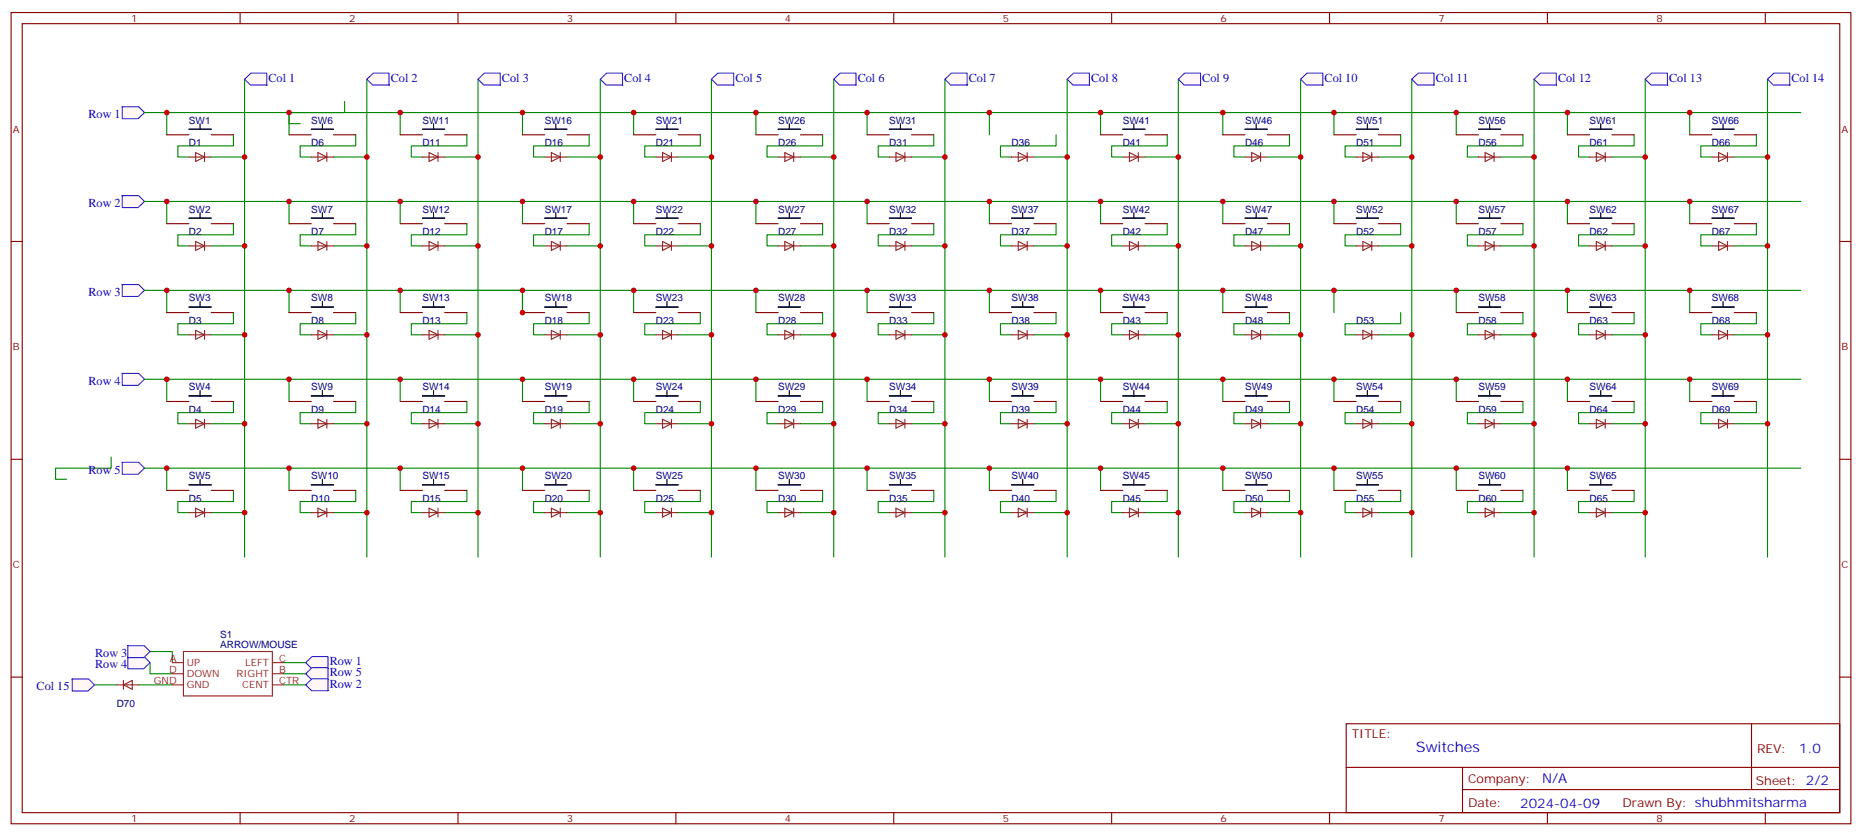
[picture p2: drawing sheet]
<svg xmlns="http://www.w3.org/2000/svg" width="591mm" height="265mm" viewBox="0 0 591 265" stroke-linecap="round" stroke-linejoin="round" font-family="sans-serif">
<g fill="none" stroke="#870000" stroke-width=".35">
<path d="M3.5 4h583.9v257.5h-583.9zM7.1 7.5h576.7v250.5h-576.7zM76.2 4v3.5M145.3 4v3.5M214.5 4v3.5M283.6 4v3.5M352.8 4v3.5M421.9 4v3.5M491.1 4v3.5M560.2 4v3.5M91.7 42.8h7.1M105.8 42.8h7.1"/>
<path d="M127 42.8h7.1M141.1 42.8h7.1M165.8 42.8h7.1M179.9 42.8h7.1M201.1 42.8h7M215.2 42.8h7M239.9 42.8h7M254 42.8h7.1M275.2 42.8h7M289.3 42.8h7M349.2 42.8h7.1M363.4 42.8h7"/>
<path d="M388.1 42.8h7M402.2 42.8h7M423.3 42.8h7.1M437.4 42.8h7.1M462.1 42.8h7.1M476.2 42.8h7.1M497.4 42.8h7.1M511.5 42.8h7.1M536.2 42.8h7.1M550.3 42.8h7.1M3.5 76.7h3.6M91.7 71h7.1"/>
<path d="M105.8 71h7.1M127 71h7.1M141.1 71h7.1M165.8 71h7.1M179.9 71h7.1M201.1 71h7M215.2 71h7M239.9 71h7M254 71h7.1M275.2 71h7M289.3 71h7M314 71h7"/>
<path d="M328.1 71h7M349.2 71h7.1M363.4 71h7M388.1 71h7M402.2 71h7M423.3 71h7.1M437.4 71h7.1M462.1 71h7.1M476.2 71h7.1M497.4 71h7.1M511.5 71h7.1M536.2 71h7.1"/>
<path d="M550.3 71h7.1M583.8 76.7h3.6M91.7 99.2h7.1M105.8 99.2h7.1M127 99.2h7.1M141.1 99.2h7.1M165.8 99.2h7.1M179.9 99.2h7.1M201.1 99.2h7M215.2 99.2h7M239.9 99.2h7M254 99.2h7.1"/>
<path d="M275.2 99.2h7M289.3 99.2h7M314 99.2h7M328.1 99.2h7M349.2 99.2h7.1M363.4 99.2h7M388.1 99.2h7M402.2 99.2h7M462.1 99.2h7.1M476.2 99.2h7.1M497.4 99.2h7.1M511.5 99.2h7.1"/>
<path d="M536.2 99.2h7.1M550.3 99.2h7.1M91.7 127.5h7.1M105.8 127.5h7.1M127 127.5h7.1M141.1 127.5h7.1M165.8 127.5h7.1M179.9 127.5h7.1M201.1 127.5h7M215.2 127.5h7M239.9 127.5h7M254 127.5h7.1"/>
<path d="M275.2 127.5h7M289.3 127.5h7M314 127.5h7M328.1 127.5h7M349.2 127.5h7.1M363.4 127.5h7M388.1 127.5h7M402.2 127.5h7M423.3 127.5h7.1M437.4 127.5h7.1M462.1 127.5h7.1M476.2 127.5h7.1"/>
<path d="M497.4 127.5h7.1M511.5 127.5h7.1M536.2 127.5h7.1M550.3 127.5h7.1M3.5 145.8h3.6M91.7 155.7h7.1M105.8 155.7h7.1M127 155.7h7.1M141.1 155.7h7.1M165.8 155.7h7.1M179.9 155.7h7.1M201.1 155.7h7"/>
<path d="M215.2 155.7h7M239.9 155.7h7M254 155.7h7.1M275.2 155.7h7M289.3 155.7h7M314 155.7h7M328.1 155.7h7M349.2 155.7h7.1M363.4 155.7h7M388.1 155.7h7M402.2 155.7h7M423.3 155.7h7.1"/>
<path d="M437.4 155.7h7.1M462.1 155.7h7.1M476.2 155.7h7.1M497.4 155.7h7.1M511.5 155.7h7.1M583.8 145.8h3.6M3.5 214.9h3.6M583.8 214.9h3.6M427.2 229.8h156.6v28.2h-156.6zM555.8 229.8v20.9M76.2 258v3.5M145.3 258v3.5"/>
<path d="M214.5 258v3.5M283.6 258v3.5M352.8 258v3.5M421.9 258v3.5M427.2 243.6h156.5M464.1 250.7h119.6M464.1 243.6v14.1M491.1 258v3.5M560.2 258v3.5"/>
</g>
<g fill="none" stroke="#008700" stroke-width=".35">
<path d="M52.9 35.7h38.8v7.1M77.6 25.2v24.6h-10.6M91.7 35.7h35.3v7.1M109.4 32.2v3.5h-17.7v3.6h3.5M116.4 25.2v24.6h-10.6M127 35.7h38.8v7.1M151.7 25.2v24.6h-10.6M165.8 35.7h35.3v7.1M190.5 25.2v24.6h-10.6M201.1 35.7h38.8v7.1M225.8 25.2v24.6h-10.6M239.9 35.7h35.3v7.1"/>
<path d="M264.6 25.2v24.6h-10.6M275.2 35.7h38.8v7.1M299.9 25.2v24.6h-10.6M314 35.7h35.2v7.1M338.7 25.2v24.6h-10.6M349.2 35.7h38.9v7.1M373.9 25.2v24.6h-10.5M388.1 35.7h35.2v7.1M412.7 25.2v24.6h-10.5M423.3 35.7h38.8v7.1M448 25.2v24.6h-10.6M462.1 35.7h35.3v7.1"/>
<path d="M486.8 25.2v24.6h-10.6M497.4 35.7h38.8v7.1M522.1 25.2v24.6h-10.6M536.2 35.7h35.3M560.9 25.2v24.6h-10.6M77.6 49.8v28.3h-10.6M112.9 42.8v3.5h-17.7v3.5h3.6M116.4 49.8v28.3h-10.6M148.2 42.8v3.5h-17.7v3.5h3.6M151.7 49.8v28.3h-10.6M187 42.8v3.5h-17.7v3.5h3.6M190.5 49.8v28.3h-10.6"/>
<path d="M222.2 42.8v3.5h-17.6v3.5h3.5M225.8 49.8v28.3h-10.6M261.1 42.8v3.5h-17.7v3.5h3.5M264.6 49.8v28.3h-10.6M296.3 42.8v3.5h-17.6v3.5h3.5M299.9 49.8v28.3h-10.6M335.1 42.8v3.5h-17.6v3.5h3.5M338.7 49.8v28.3h-10.6M370.4 42.8v3.5h-17.6v3.5h3.5M373.9 49.8v28.3h-10.5M409.2 42.8v3.5h-17.6v3.5h3.5M412.7 49.8v28.3h-10.5"/>
<path d="M444.5 42.8v3.5h-17.6v3.5h3.5M448 49.8v28.3h-10.6M483.3 42.8v3.5h-17.6v3.5h3.5M486.8 49.8v28.3h-10.6M518.6 42.8v3.5h-17.7v3.5h3.6M522.1 49.8v28.3h-10.6M557.4 42.8v3.5h-17.6v3.5h3.5M560.9 49.8v28.3h-10.6M52.9 64h38.8v7M77.6 78.1v28.2h-10.6M91.7 64h35.3v7M112.9 71v3.5h-17.7v3.6h3.6"/>
<path d="M116.4 78.1v28.2h-10.6M127 64h38.8v7M148.2 71v3.5h-17.7v3.6h3.6M151.7 78.1v28.2h-10.6M165.8 64h35.3v7M187 71v3.5h-17.7v3.6h3.6M190.5 78.1v28.2h-10.6M201.1 64h38.8v7M222.2 71v3.5h-17.6v3.6h3.5M225.8 78.1v28.2h-10.6M239.9 64h35.3v7M261.1 71v3.5h-17.7v3.6h3.5"/>
<path d="M264.6 78.1v28.2h-10.6M275.2 64h38.8v7M296.3 71v3.5h-17.6v3.6h3.5M299.9 78.1v28.2h-10.6M314 64h35.2v7M335.1 71v3.5h-17.6v3.6h3.5M338.7 78.1v28.2h-10.6M349.2 64h38.9v7M370.4 71v3.5h-17.6v3.6h3.5M373.9 78.1v28.2h-10.5M388.1 64h35.2v7M409.2 71v3.5h-17.6v3.6h3.5"/>
<path d="M412.7 78.1v28.2h-10.5M423.3 64h38.8v7M444.5 71v3.5h-17.6v3.6h3.5M448 78.1v28.2h-10.6M462.1 64h35.3v7M483.3 71v3.5h-17.6v3.6h3.5M486.8 78.1v28.2h-10.6M497.4 64h38.8v7M518.6 71v3.5h-17.7v3.6h3.6M522.1 78.1v28.2h-10.6M536.2 64h35.3M557.4 71v3.5h-17.6v3.6h3.5"/>
<path d="M560.9 78.1v28.2h-10.6M52.9 92.2h74.1v7M91.7 92.2v7M112.9 99.2v3.6h-17.7v3.5h3.6M127 92.2h38.8v7M148.2 99.2v3.6h-17.7v3.5h3.6M165.8 92.2h35.3v7M187 99.2v3.6h-17.7v3.5h3.6M201.1 92.2h38.8v7M222.2 99.2v3.6h-17.6v3.5h3.5M239.9 92.2h35.3v7M261.1 99.2v3.6h-17.7v3.5h3.5"/>
<path d="M275.2 92.2h38.8v7M296.3 99.2v3.6h-17.6v3.5h3.5M314 92.2h35.2v7M335.1 99.2v3.6h-17.6v3.5h3.5M349.2 92.2h38.9v7M370.4 99.2v3.6h-17.6v3.5h3.5M388.1 92.2h35.2v7M409.2 99.2v3.6h-17.6v3.5h3.5M423.3 92.2h38.8v7M444.5 99.2v3.6h-17.6v3.5h3.5M462.1 92.2h35.3v7M483.3 99.2v3.6h-17.6v3.5h3.5"/>
<path d="M497.4 92.2h38.8v7M518.6 99.2v3.6h-17.7v3.5h3.6M536.2 92.2h35.3M557.4 99.2v3.6h-17.6v3.5h3.5M77.6 106.3v28.2h-10.6M116.4 106.3v28.2h-10.6M151.7 106.3v28.2h-10.6M190.5 106.3v28.2h-10.6M225.8 106.3v28.2h-10.6M264.6 106.3v28.2h-10.6M299.9 106.3v28.2h-10.6M338.7 106.3v28.2h-10.6"/>
<path d="M373.9 106.3v28.2h-10.5M412.7 106.3v28.2h-10.5M448 106.3v28.2h-10.6M486.8 106.3v28.2h-10.6M522.1 106.3v28.2h-10.6M560.9 106.3v28.2h-10.6M52.9 120.4h38.8v7.1M77.6 134.5v28.2h-10.6M91.7 120.4h35.3v7.1M112.9 127.5v3.5h-17.7v3.5h3.6M116.4 134.5v28.2h-10.6M127 120.4h38.8v7.1"/>
<path d="M148.2 127.5v3.5h-17.7v3.5h3.6M151.7 134.5v28.2h-10.6M165.8 120.4h35.3v7.1M187 127.5v3.5h-17.7v3.5h3.6M190.5 134.5v28.2h-10.6M201.1 120.4h38.8v7.1M222.2 127.5v3.5h-17.6v3.5h3.5M225.8 134.5v28.2h-10.6M239.9 120.4h35.3v7.1M261.1 127.5v3.5h-17.7v3.5h3.5M264.6 134.5v28.2h-10.6M275.2 120.4h38.8v7.1"/>
<path d="M296.3 127.5v3.5h-17.6v3.5h3.5M299.9 134.5v28.2h-10.6M314 120.4h35.2v7.1M335.1 127.5v3.5h-17.6v3.5h3.5M338.7 134.5v28.2h-10.6M349.2 120.4h38.9v7.1M370.4 127.5v3.5h-17.6v3.5h3.5M373.9 134.5v28.2h-10.5M388.1 120.4h35.2v7.1M409.2 127.5v3.5h-17.6v3.5h3.5M412.7 134.5v28.2h-10.5M423.3 120.4h38.8v7.1"/>
<path d="M444.5 127.5v3.5h-17.6v3.5h3.5M448 134.5v28.2h-10.6M462.1 120.4h35.3v7.1M483.3 127.5v3.5h-17.6v3.5h3.5M486.8 134.5v28.2h-10.6M497.4 120.4h38.8v7.1M518.6 127.5v3.5h-17.7v3.5h3.6M522.1 134.5v28.2h-10.6M536.2 120.4h35.3M557.4 127.5v3.5h-17.6v3.5h3.5M560.9 134.5v42.3M35.3 145.1v3.5h-17.7v3.6h3.6"/>
<path d="M52.9 148.6h38.8v7.1M91.7 148.6h35.3v7.1M112.9 155.7v3.5h-17.7v3.5h3.6M127 148.6h38.8v7.1M148.2 155.7v3.5h-17.7v3.5h3.6M165.8 148.6h35.3v7.1M187 155.7v3.5h-17.7v3.5h3.6M201.1 148.6h38.8v7.1M222.2 155.7v3.5h-17.6v3.5h3.5M239.9 148.6h35.3v7.1M261.1 155.7v3.5h-17.7v3.5h3.5M275.2 148.6h38.8v7.1"/>
<path d="M296.3 155.7v3.5h-17.6v3.5h3.5M314 148.6h35.2v7.1M335.1 155.7v3.5h-17.6v3.5h3.5M349.2 148.6h38.9v7.1M370.4 155.7v3.5h-17.6v3.5h3.5M388.1 148.6h35.2v7.1M409.2 155.7v3.5h-17.6v3.5h3.5M423.3 148.6h38.8v7.1M444.5 155.7v3.5h-17.6v3.5h3.5M462.1 148.6h35.3v7.1M483.3 155.7v3.5h-17.6v3.5h3.5M497.4 148.6h74.1"/>
<path d="M518.6 155.7v3.5h-17.7v3.5h3.6M77.6 162.7v14.1M116.4 162.7v14.1M151.7 162.7v14.1M190.5 162.7v14.1M225.8 162.7v14.1M264.6 162.7v14.1M299.9 162.7v14.1M338.7 162.7v14.1M373.9 162.7v14.1M412.7 162.7v14.1M448 162.7v14.1"/>
<path d="M486.8 162.7v14.1M522.1 162.7v14.1"/>
</g>
<g fill="none" stroke="#8c2424" stroke-width=".35">
<path d="M98.8 49.8h7M100.9 48.4l2.8 1.4-2.8 1.5zM103.7 48.4v2.9M134.1 49.8h7M136.2 48.4l2.8 1.4-2.8 1.5zM139 48.4v2.9M172.9 49.8h7M175 48.4l2.8 1.4-2.8 1.5zM177.8 48.4v2.9M208.1 49.8h7.1M210.3 48.4l2.8 1.4-2.8 1.5zM213.1 48.4v2.9"/>
<path d="M246.9 49.8h7.1M249.1 48.4l2.8 1.4-2.8 1.5zM251.9 48.4v2.9M282.2 49.8h7.1M284.3 48.4l2.9 1.4-2.9 1.5zM287.2 48.4v2.9M321 49.8h7.1M323.1 48.4l2.9 1.4-2.9 1.5zM326 48.4v2.9M356.3 49.8h7.1M358.4 48.4l2.8 1.4-2.8 1.5zM361.2 48.4v2.9"/>
<path d="M395.1 49.8h7.1M397.2 48.4l2.8 1.4-2.8 1.5zM400 48.4v2.9M430.4 49.8h7M432.5 48.4l2.8 1.4-2.8 1.5zM435.3 48.4v2.9M469.2 49.8h7M471.3 48.4l2.8 1.4-2.8 1.5zM474.1 48.4v2.9M504.5 49.8h7M506.6 48.4l2.8 1.4-2.8 1.5zM509.4 48.4v2.9"/>
<path d="M543.3 49.8h7M545.4 48.4l2.8 1.4-2.8 1.5zM548.2 48.4v2.9M98.8 78.1h7M100.9 76.7l2.8 1.4-2.8 1.4zM103.7 76.7v2.8M134.1 78.1h7M136.2 76.7l2.8 1.4-2.8 1.4zM139 76.7v2.8M172.9 78.1h7M175 76.7l2.8 1.4-2.8 1.4zM177.8 76.7v2.8"/>
<path d="M208.1 78.1h7.1M210.3 76.7l2.8 1.4-2.8 1.4zM213.1 76.7v2.8M246.9 78.1h7.1M249.1 76.7l2.8 1.4-2.8 1.4zM251.9 76.7v2.8M282.2 78.1h7.1M284.3 76.7l2.9 1.4-2.9 1.4zM287.2 76.7v2.8M321 78.1h7.1M323.1 76.7l2.9 1.4-2.9 1.4zM326 76.7v2.8"/>
<path d="M356.3 78.1h7.1M358.4 76.7l2.8 1.4-2.8 1.4zM361.2 76.7v2.8M395.1 78.1h7.1M397.2 76.7l2.8 1.4-2.8 1.4zM400 76.7v2.8M430.4 78.1h7M432.5 76.7l2.8 1.4-2.8 1.4zM435.3 76.7v2.8M469.2 78.1h7M471.3 76.7l2.8 1.4-2.8 1.4zM474.1 76.7v2.8"/>
<path d="M504.5 78.1h7M506.6 76.7l2.8 1.4-2.8 1.4zM509.4 76.7v2.8M543.3 78.1h7M545.4 76.7l2.8 1.4-2.8 1.4zM548.2 76.7v2.8M98.8 106.3h7M100.9 104.9l2.8 1.4-2.8 1.4zM103.7 104.9v2.8M134.1 106.3h7M136.2 104.9l2.8 1.4-2.8 1.4zM139 104.9v2.8"/>
<path d="M172.9 106.3h7M175 104.9l2.8 1.4-2.8 1.4zM177.8 104.9v2.8M208.1 106.3h7.1M210.3 104.9l2.8 1.4-2.8 1.4zM213.1 104.9v2.8M246.9 106.3h7.1M249.1 104.9l2.8 1.4-2.8 1.4zM251.9 104.9v2.8M282.2 106.3h7.1M284.3 104.9l2.9 1.4-2.9 1.4zM287.2 104.9v2.8"/>
<path d="M321 106.3h7.1M323.1 104.9l2.9 1.4-2.9 1.4zM326 104.9v2.8M356.3 106.3h7.1M358.4 104.9l2.8 1.4-2.8 1.4zM361.2 104.9v2.8M395.1 106.3h7.1M397.2 104.9l2.8 1.4-2.8 1.4zM400 104.9v2.8M430.4 106.3h7M432.5 104.9l2.8 1.4-2.8 1.4zM435.3 104.9v2.8"/>
<path d="M469.2 106.3h7M471.3 104.9l2.8 1.4-2.8 1.4zM474.1 104.9v2.8M504.5 106.3h7M506.6 104.9l2.8 1.4-2.8 1.4zM509.4 104.9v2.8M543.3 106.3h7M545.4 104.9l2.8 1.4-2.8 1.4zM548.2 104.9v2.8M98.8 134.5h7M100.9 133.1l2.8 1.4-2.8 1.4zM103.7 133.1v2.8"/>
<path d="M134.1 134.5h7M136.2 133.1l2.8 1.4-2.8 1.4zM139 133.1v2.8M172.9 134.5h7M175 133.1l2.8 1.4-2.8 1.4zM177.8 133.1v2.8M208.1 134.5h7.1M210.3 133.1l2.8 1.4-2.8 1.4zM213.1 133.1v2.8M246.9 134.5h7.1M249.1 133.1l2.8 1.4-2.8 1.4zM251.9 133.1v2.8"/>
<path d="M282.2 134.5h7.1M284.3 133.1l2.9 1.4-2.9 1.4zM287.2 133.1v2.8M321 134.5h7.1M323.1 133.1l2.9 1.4-2.9 1.4zM326 133.1v2.8M356.3 134.5h7.1M358.4 133.1l2.8 1.4-2.8 1.4zM361.2 133.1v2.8M395.1 134.5h7.1M397.2 133.1l2.8 1.4-2.8 1.4zM400 133.1v2.8"/>
<path d="M430.4 134.5h7M432.5 133.1l2.8 1.4-2.8 1.4zM435.3 133.1v2.8M469.2 134.5h7M471.3 133.1l2.8 1.4-2.8 1.4zM474.1 133.1v2.8M504.5 134.5h7M506.6 133.1l2.8 1.4-2.8 1.4zM509.4 133.1v2.8M543.3 134.5h7M545.4 133.1l2.8 1.4-2.8 1.4zM548.2 133.1v2.8"/>
<path d="M98.8 162.7h7M100.9 161.3l2.8 1.4-2.8 1.4zM103.7 161.3v2.8M134.1 162.7h7M136.2 161.3l2.8 1.4-2.8 1.4zM139 161.3v2.8M172.9 162.7h7M175 161.3l2.8 1.4-2.8 1.4zM177.8 161.3v2.8M208.1 162.7h7.1M210.3 161.3l2.8 1.4-2.8 1.4zM213.1 161.3v2.8"/>
<path d="M246.9 162.7h7.1M249.1 161.3l2.8 1.4-2.8 1.4zM251.9 161.3v2.8M282.2 162.7h7.1M284.3 161.3l2.9 1.4-2.9 1.4zM287.2 161.3v2.8M321 162.7h7.1M323.1 161.3l2.9 1.4-2.9 1.4zM326 161.3v2.8M356.3 162.7h7.1M358.4 161.3l2.8 1.4-2.8 1.4zM361.2 161.3v2.8"/>
<path d="M395.1 162.7h7.1M397.2 161.3l2.8 1.4-2.8 1.4zM400 161.3v2.8M430.4 162.7h7M432.5 161.3l2.8 1.4-2.8 1.4zM435.3 161.3v2.8M469.2 162.7h7M471.3 161.3l2.8 1.4-2.8 1.4zM474.1 161.3v2.8M504.5 162.7h7M506.6 161.3l2.8 1.4-2.8 1.4zM509.4 161.3v2.8"/>
</g>
<g fill="none" stroke="#000" stroke-width=".35">
<path d="M102.3 39.3v1.7M137.6 39.3v1.7M176.4 39.3v1.7M211.7 39.3v1.7M250.5 39.3v1.7M285.8 39.3v1.7M359.8 39.3v1.7M398.6 39.3v1.7M433.9 39.3v1.7M472.7 39.3v1.7M508 39.3v1.7M546.8 39.3v1.7"/>
<path d="M98.8 41h7M134.1 41h7M172.9 41h7M208.1 41h7.1M246.9 41h7.1M282.2 41h7.1M356.3 41h7.1M395.1 41h7.1M430.4 41h7M469.2 41h7M504.5 41h7M543.3 41h7"/>
<path d="M98.8 69.3h7M102.3 67.5v1.8M134.1 69.3h7M137.6 67.5v1.8M172.9 69.3h7M176.4 67.5v1.8M208.1 69.3h7.1M211.7 67.5v1.8M246.9 69.3h7.1M250.5 67.5v1.8M282.2 69.3h7.1M285.8 67.5v1.8"/>
<path d="M321 69.3h7.1M324.6 67.5v1.8M356.3 69.3h7.1M359.8 67.5v1.8M395.1 69.3h7.1M398.6 67.5v1.8M430.4 69.3h7M433.9 67.5v1.8M469.2 69.3h7M472.7 67.5v1.8M504.5 69.3h7M508 67.5v1.8"/>
<path d="M543.3 69.3h7M546.8 67.5v1.8M98.8 97.5h7M102.3 95.7v1.8M134.1 97.5h7M137.6 95.7v1.8M172.9 97.5h7M176.4 95.7v1.8M208.1 97.5h7.1M211.7 95.7v1.8M246.9 97.5h7.1M250.5 95.7v1.8"/>
<path d="M282.2 97.5h7.1M285.8 95.7v1.8M321 97.5h7.1M324.6 95.7v1.8M356.3 97.5h7.1M359.8 95.7v1.8M395.1 97.5h7.1M398.6 95.7v1.8M469.2 97.5h7M472.7 95.7v1.8M504.5 97.5h7M508 95.7v1.8"/>
<path d="M543.3 97.5h7M546.8 95.7v1.8M98.8 125.7h7M102.3 123.9v1.8M134.1 125.7h7M137.6 123.9v1.8M172.9 125.7h7M176.4 123.9v1.8M208.1 125.7h7.1M211.7 123.9v1.8M246.9 125.7h7.1M250.5 123.9v1.8"/>
<path d="M282.2 125.7h7.1M285.8 123.9v1.8M321 125.7h7.1M324.6 123.9v1.8M356.3 125.7h7.1M359.8 123.9v1.8M395.1 125.7h7.1M398.6 123.9v1.8M430.4 125.7h7M433.9 123.9v1.8M469.2 125.7h7M472.7 123.9v1.8"/>
<path d="M504.5 125.7h7M508 123.9v1.8M543.3 125.7h7M546.8 123.9v1.8M98.8 153.9h7M102.3 152.2v1.7M134.1 153.9h7M137.6 152.2v1.7M172.9 153.9h7M176.4 152.2v1.7M208.1 153.9h7.1M211.7 152.2v1.7"/>
<path d="M246.9 153.9h7.1M250.5 152.2v1.7M282.2 153.9h7.1M285.8 152.2v1.7M321 153.9h7.1M324.6 152.2v1.7M356.3 153.9h7.1M359.8 152.2v1.7M395.1 153.9h7.1M398.6 152.2v1.7M430.4 153.9h7M433.9 152.2v1.7"/>
<path d="M469.2 153.9h7M472.7 152.2v1.7M504.5 153.9h7M508 152.2v1.7"/>
</g>
<g fill="#fff7f7" stroke="#420aff" stroke-width=".35">
<path d="M560.9 25.2l2-2h5.1l.1 3.8h-5.3z"/>
<path d="M522.1 25.2l2-2h5.1l.1 3.8h-5.3z"/>
<path d="M486.8 25.2l2.1-2h5l.1 3.8h-5.3z"/>
<path d="M448 25.2l2.1-2h5l.1 3.8h-5.3z"/>
<path d="M412.7 25.2l2.1-2h5l.1 3.8h-5.3z"/>
<path d="M373.9 25.2l2.1-2h5l.1 3.8h-5.3z"/>
<path d="M338.7 25.2l2-2h5l.1 3.8h-5.3z"/>
<path d="M299.9 25.2l2-2h5l.1 3.8h-5.3z"/>
<path d="M264.6 25.2l2-2h5l.1 3.8h-5.3z"/>
<path d="M225.8 25.2l2-2h5l.1 3.8h-5.3z"/>
<path d="M190.5 25.2l2-2h5.1v3.8h-5.2z"/>
<path d="M151.7 25.2l2-2h5l.1 3.8h-5.3z"/>
<path d="M116.4 25.2l2-2h5.1l.1 3.8h-5.3z"/>
<path d="M77.6 25.2l2-2h5.1l.1 3.8h-5.3z"/>
<path d="M38.7 146.8h5.3l1.9 1.8-2.1 2h-5z"/>
<path d="M38.7 118.6h5.3l1.9 1.8-2.1 1.9h-5z"/>
<path d="M38.7 90.3h5.3l1.9 1.9-2.1 1.9h-5z"/>
<path d="M38.7 62.1h5.3l1.9 1.9-2.1 1.9h-5z"/>
<path d="M38.7 33.9h5.3l1.9 1.8-2.1 2h-5z"/>
</g>
<path d="M45.9 35.7h7v7.1M74.1 42.8v3.5h-17.7v3.5h3.6M45.9 64h7v7M74.1 71v3.5h-17.7v3.6h3.6M45.9 92.2h7v7M74.1 99.2v3.6h-17.7v3.5h3.6M45.9 120.4h7v7.1M74.1 127.5v3.5h-17.7v3.5h3.6M45.9 148.6h7v7.1M74.1 155.7v3.5h-17.7v3.5h3.6M90 213.9h7M90 210.4h7" fill="none" stroke="#008700" stroke-width=".35"/>
<g fill="none" stroke="#8c2424" stroke-width=".35">
<path d="M60 49.8h7M62.1 48.4l2.8 1.4-2.8 1.5zM64.9 48.4v2.9M60 78.1h7M62.1 76.7l2.8 1.4-2.8 1.4zM64.9 76.7v2.8M60 106.3h7M62.1 104.9l2.8 1.4-2.8 1.4zM64.9 104.9v2.8M60 134.5h7M62.1 133.1l2.8 1.4-2.8 1.4zM64.9 133.1v2.8"/>
<path d="M60 162.7h7M62.1 161.3l2.8 1.4-2.8 1.4zM64.9 161.3v2.8"/>
</g>
<path d="M52.9 42.8h7.1M67 42.8h7.1M52.9 71h7.1M67 71h7.1M52.9 99.2h7.1M67 99.2h7.1M52.9 127.5h7.1M67 127.5h7.1M52.9 155.7h7.1M67 155.7h7.1" fill="none" stroke="#870000" stroke-width=".35"/>
<path d="M63.5 39.3v1.7M60 41h7M60 69.3h7M63.5 67.5v1.8M60 97.5h7M63.5 95.7v1.8M60 125.7h7M63.5 123.9v1.8M60 153.9h7M63.5 152.2v1.7" fill="none" stroke="#000" stroke-width=".35"/>
<g fill="#fff7f7" stroke="#420aff" stroke-width=".35">
<path d="M97 210.4l2-2h5.1l.1 3.8h-5.3z"/>
<path d="M97 213.9l2-2h5.1l.1 3.8h-5.3z"/>
</g>
<path d="M47.6 210.4v3.5h7.1M47.6 206.8h7.1v3.6M90 217.4h7" fill="none" stroke="#008700" stroke-width=".35"/>
<g fill="#fff7f7" stroke="#420aff" stroke-width=".35">
<path d="M40.5 208.5h5.3l1.8 1.9-2 1.9h-5z"/>
<path d="M40.5 205h5.3l1.8 1.8-2 2h-5z"/>
<path d="M97 217.4l2-1.9h5.1l.1 3.8h-5.3z"/>
</g>
<path d="M30 217.4h7M44.1 217.4h10.6" fill="none" stroke="#008700" stroke-width=".35"/>
<path d="M37 217.4h7.1M39.2 217.4l2.8-1.4v2.8zM39.2 216v2.8" fill="none" stroke="#8c2424" stroke-width=".35"/>
<path d="M22.8 215.6h5.3l1.9 1.8-2 2h-5.1z" fill="#fff7f7" stroke="#420aff" stroke-width=".35"/>
<path d="M54.7 217.4h3.5M54.7 213.9h3.5M54.7 210.4h3.5M58.2 206.8h28.2v14.1h-28.2zM86.4 217.4h3.6M86.4 213.9h3.6M86.4 210.4h3.6" fill="none" stroke="#8c2424" stroke-width=".35"/>
<g fill="#c00">
<circle cx="560.9" cy="134.5" r=".88"/>
<circle cx="560.9" cy="106.3" r=".88"/>
<circle cx="560.9" cy="78.1" r=".88"/>
<circle cx="560.9" cy="49.8" r=".88"/>
<circle cx="522.1" cy="162.7" r=".88"/>
<circle cx="522.1" cy="134.5" r=".88"/>
<circle cx="522.1" cy="106.3" r=".88"/>
<circle cx="522.1" cy="78.1" r=".88"/>
<circle cx="522.1" cy="49.8" r=".88"/>
<circle cx="486.8" cy="162.7" r=".88"/>
<circle cx="486.8" cy="134.5" r=".88"/>
<circle cx="486.8" cy="106.3" r=".88"/>
<circle cx="486.8" cy="78.1" r=".88"/>
<circle cx="486.8" cy="49.8" r=".88"/>
<circle cx="448" cy="162.7" r=".88"/>
<circle cx="448" cy="134.5" r=".88"/>
<circle cx="448" cy="106.3" r=".88"/>
<circle cx="448" cy="78.1" r=".88"/>
<circle cx="448" cy="49.8" r=".88"/>
<circle cx="412.8" cy="162.7" r=".88"/>
<circle cx="412.8" cy="134.5" r=".88"/>
<circle cx="412.8" cy="106.3" r=".88"/>
<circle cx="412.8" cy="78.1" r=".88"/>
<circle cx="412.8" cy="49.8" r=".88"/>
<circle cx="373.9" cy="162.7" r=".88"/>
<circle cx="373.9" cy="134.5" r=".88"/>
<circle cx="373.9" cy="106.3" r=".88"/>
<circle cx="373.9" cy="78.1" r=".88"/>
<circle cx="373.9" cy="49.8" r=".88"/>
<circle cx="338.7" cy="162.7" r=".88"/>
<circle cx="338.7" cy="134.5" r=".88"/>
<circle cx="338.7" cy="106.3" r=".88"/>
<circle cx="338.7" cy="78.1" r=".88"/>
<circle cx="338.7" cy="49.8" r=".88"/>
<circle cx="299.9" cy="162.7" r=".88"/>
<circle cx="299.9" cy="134.5" r=".88"/>
<circle cx="299.9" cy="106.3" r=".88"/>
<circle cx="299.9" cy="78.1" r=".88"/>
<circle cx="299.9" cy="49.8" r=".88"/>
<circle cx="264.6" cy="162.7" r=".88"/>
<circle cx="264.6" cy="134.5" r=".88"/>
<circle cx="264.6" cy="106.3" r=".88"/>
<circle cx="264.6" cy="78.1" r=".88"/>
<circle cx="264.6" cy="49.8" r=".88"/>
<circle cx="225.8" cy="162.7" r=".88"/>
<circle cx="225.8" cy="134.5" r=".88"/>
<circle cx="225.8" cy="106.3" r=".88"/>
<circle cx="225.8" cy="78.1" r=".88"/>
<circle cx="225.8" cy="49.8" r=".88"/>
<circle cx="190.5" cy="162.7" r=".88"/>
<circle cx="190.5" cy="134.5" r=".88"/>
<circle cx="190.5" cy="106.3" r=".88"/>
<circle cx="190.5" cy="78.1" r=".88"/>
<circle cx="190.5" cy="49.8" r=".88"/>
<circle cx="151.7" cy="162.7" r=".88"/>
<circle cx="151.7" cy="134.5" r=".88"/>
<circle cx="151.7" cy="106.3" r=".88"/>
<circle cx="151.7" cy="78.1" r=".88"/>
<circle cx="151.7" cy="49.8" r=".88"/>
<circle cx="116.4" cy="162.7" r=".88"/>
<circle cx="116.4" cy="134.5" r=".88"/>
<circle cx="116.4" cy="106.3" r=".88"/>
<circle cx="116.4" cy="78.1" r=".88"/>
<circle cx="116.4" cy="49.8" r=".88"/>
<circle cx="77.6" cy="162.7" r=".88"/>
<circle cx="77.6" cy="134.5" r=".88"/>
<circle cx="77.6" cy="106.3" r=".88"/>
<circle cx="77.6" cy="78.1" r=".88"/>
<circle cx="77.6" cy="49.8" r=".88"/>
<circle cx="91.7" cy="92.2" r=".88"/>
<circle cx="52.9" cy="92.2" r=".88"/>
<circle cx="497.4" cy="148.6" r=".88"/>
<circle cx="462.1" cy="148.6" r=".88"/>
<circle cx="423.3" cy="148.6" r=".88"/>
<circle cx="388.1" cy="148.6" r=".88"/>
<circle cx="349.3" cy="148.6" r=".88"/>
<circle cx="314" cy="148.6" r=".88"/>
<circle cx="275.2" cy="148.6" r=".88"/>
<circle cx="239.9" cy="148.6" r=".88"/>
<circle cx="201.1" cy="148.6" r=".88"/>
<circle cx="165.8" cy="148.6" r=".88"/>
<circle cx="127" cy="148.6" r=".88"/>
<circle cx="91.7" cy="148.6" r=".88"/>
<circle cx="52.9" cy="148.6" r=".88"/>
<circle cx="536.2" cy="120.4" r=".88"/>
<circle cx="497.4" cy="120.4" r=".88"/>
<circle cx="462.1" cy="120.4" r=".88"/>
<circle cx="423.3" cy="120.4" r=".88"/>
<circle cx="388.1" cy="120.4" r=".88"/>
<circle cx="349.3" cy="120.4" r=".88"/>
<circle cx="314" cy="120.4" r=".88"/>
<circle cx="275.2" cy="120.4" r=".88"/>
<circle cx="239.9" cy="120.4" r=".88"/>
<circle cx="201.1" cy="120.4" r=".88"/>
<circle cx="165.8" cy="120.4" r=".88"/>
<circle cx="127" cy="120.4" r=".88"/>
<circle cx="91.7" cy="120.4" r=".88"/>
<circle cx="52.9" cy="120.4" r=".88"/>
<circle cx="536.2" cy="92.2" r=".88"/>
<circle cx="497.4" cy="92.2" r=".88"/>
<circle cx="462.1" cy="92.2" r=".88"/>
<circle cx="423.3" cy="92.2" r=".88"/>
<circle cx="388.1" cy="92.2" r=".88"/>
<circle cx="349.3" cy="92.2" r=".88"/>
<circle cx="314" cy="92.2" r=".88"/>
<circle cx="275.2" cy="92.2" r=".88"/>
<circle cx="239.9" cy="92.2" r=".88"/>
<circle cx="201.1" cy="92.2" r=".88"/>
<circle cx="165.8" cy="92.2" r=".88"/>
<circle cx="127" cy="92.2" r=".88"/>
<circle cx="536.2" cy="64" r=".88"/>
<circle cx="497.4" cy="64" r=".88"/>
<circle cx="462.1" cy="64" r=".88"/>
<circle cx="423.3" cy="64" r=".88"/>
<circle cx="388.1" cy="64" r=".88"/>
<circle cx="349.3" cy="64" r=".88"/>
<circle cx="314" cy="64" r=".88"/>
<circle cx="275.2" cy="64" r=".88"/>
<circle cx="239.9" cy="64" r=".88"/>
<circle cx="201.1" cy="64" r=".88"/>
<circle cx="165.8" cy="64" r=".88"/>
<circle cx="127" cy="64" r=".88"/>
<circle cx="91.7" cy="64" r=".88"/>
<circle cx="52.9" cy="64" r=".88"/>
<circle cx="536.2" cy="35.7" r=".88"/>
<circle cx="497.4" cy="35.7" r=".88"/>
<circle cx="462.1" cy="35.7" r=".88"/>
<circle cx="423.3" cy="35.7" r=".88"/>
<circle cx="388.1" cy="35.7" r=".88"/>
<circle cx="349.3" cy="35.7" r=".88"/>
<circle cx="314" cy="35.7" r=".88"/>
<circle cx="275.2" cy="35.7" r=".88"/>
<circle cx="239.9" cy="35.7" r=".88"/>
<circle cx="201.1" cy="35.7" r=".88"/>
<circle cx="165.8" cy="35.7" r=".88"/>
<circle cx="127" cy="35.7" r=".88"/>
<circle cx="91.7" cy="35.7" r=".88"/>
<circle cx="52.9" cy="35.7" r=".88"/>
<circle cx="165.8" cy="99.2" r=".88"/>
</g>
<text font-size="4.6" fill="#00f" x="449.3" y="238.8">Switches</text>
<g font-size="4.2" fill="#00f">
<text x="571" y="239">1.0</text>
<text x="489.4" y="248.6">N/A</text>
<text x="482.5" y="256.4">2024-04-09</text>
</g>
<g font-size="3.9" fill="#00f">
<text x="85.2" y="25.9">Col 1</text>
<text x="124" y="25.9">Col 2</text>
<text x="159.3" y="25.9">Col 3</text>
<text x="198.1" y="25.9">Col 4</text>
<text x="233.4" y="25.9">Col 5</text>
<text x="272.2" y="25.9">Col 6</text>
<text x="307.5" y="25.9">Col 7</text>
<text x="346.3" y="25.9">Col 8</text>
<text x="381.5" y="25.9">Col 9</text>
<text x="420.3" y="25.9">Col 10</text>
<text x="455.6" y="25.9">Col 11</text>
<text x="494.4" y="25.9">Col 12</text>
<text x="529.7" y="25.9">Col 13</text>
<text x="568.5" y="25.9">Col 14</text>
<text x="28.1" y="37.5">Row 1</text>
<text x="28.1" y="65.7">Row 2</text>
<text x="28.1" y="93.9">Row 3</text>
<text x="28.1" y="122.2">Row 4</text>
<text x="28.1" y="150.4">Row 5</text>
<text x="30.2" y="208.5">Row 3</text>
<text x="30.2" y="212">Row 4</text>
<text x="104.6" y="211.2">Row 1</text>
<text x="104.6" y="214.7">Row 5</text>
<text x="11.6" y="219.1">Col 15</text>
<text x="104.6" y="218.3">Row 2</text>
</g>
<g font-size="3.9" fill="#800">
<text x="429" y="234.4">TITLE:</text>
<text x="557.6" y="239">REV:</text>
<text x="465.9" y="248.5">Company:</text>
<text x="557.3" y="249.2">Sheet: 2/2</text>
<text x="465.9" y="256.2">Date:</text>
<text x="514.9" y="256.3">Drawn By: shubhmitsharma</text>
</g>
<g font-size="3.2" fill="#800">
<text x="41.6" y="7">1</text>
<text x="110.8" y="7">2</text>
<text x="179.9" y="7">3</text>
<text x="249.1" y="7">4</text>
<text x="318.2" y="7">5</text>
<text x="387.3" y="7">6</text>
<text x="456.5" y="7">7</text>
<text x="525.6" y="7">8</text>
<text x="4.1" y="42.1">A</text>
<text x="584.4" y="42.1">A</text>
<text x="4.1" y="111.2">B</text>
<text x="584.4" y="111.2">B</text>
<text x="4.1" y="180.4">C</text>
<text x="584.4" y="180.4">C</text>
<text x="41.6" y="261">1</text>
<text x="110.8" y="261">2</text>
<text x="179.9" y="261">3</text>
<text x="249.1" y="261">4</text>
<text x="318.2" y="261">5</text>
<text x="387.3" y="261">6</text>
<text x="456.5" y="261">7</text>
<text x="525.6" y="261">8</text>
</g>
<g font-size="3.2" fill="#000080">
<text x="60" y="39.3">SW1</text>
<text x="98.8" y="39.3">SW6</text>
<text x="134.1" y="39.3">SW11</text>
<text x="172.9" y="39.3">SW16</text>
<text x="208.1" y="39.3">SW21</text>
<text x="246.9" y="39.3">SW26</text>
<text x="282.2" y="39.3">SW31</text>
<text x="356.3" y="39.3">SW41</text>
<text x="395.1" y="39.3">SW46</text>
<text x="430.4" y="39.3">SW51</text>
<text x="469.2" y="39.3">SW56</text>
<text x="504.5" y="39.3">SW61</text>
<text x="543.3" y="39.3">SW66</text>
<text x="60" y="46.3">D1</text>
<text x="98.8" y="46.3">D6</text>
<text x="134.1" y="46.3">D11</text>
<text x="172.9" y="46.3">D16</text>
<text x="208.1" y="46.3">D21</text>
<text x="246.9" y="46.3">D26</text>
<text x="282.2" y="46.3">D31</text>
<text x="321" y="46.3">D36</text>
<text x="356.3" y="46.3">D41</text>
<text x="395.1" y="46.3">D46</text>
<text x="430.4" y="46.3">D51</text>
<text x="469.2" y="46.3">D56</text>
<text x="504.5" y="46.3">D61</text>
<text x="543.3" y="46.3">D66</text>
<text x="60" y="67.5">SW2</text>
<text x="98.8" y="67.5">SW7</text>
<text x="134.1" y="67.5">SW12</text>
<text x="172.9" y="67.5">SW17</text>
<text x="208.1" y="67.5">SW22</text>
<text x="246.9" y="67.5">SW27</text>
<text x="282.2" y="67.5">SW32</text>
<text x="321" y="67.5">SW37</text>
<text x="356.3" y="67.5">SW42</text>
<text x="395.1" y="67.5">SW47</text>
<text x="430.4" y="67.5">SW52</text>
<text x="469.2" y="67.5">SW57</text>
<text x="504.5" y="67.5">SW62</text>
<text x="543.3" y="67.5">SW67</text>
<text x="60" y="74.5">D2</text>
<text x="98.8" y="74.5">D7</text>
<text x="134.1" y="74.5">D12</text>
<text x="172.9" y="74.5">D17</text>
<text x="208.1" y="74.5">D22</text>
<text x="246.9" y="74.5">D27</text>
<text x="282.2" y="74.5">D32</text>
<text x="321" y="74.5">D37</text>
<text x="356.3" y="74.5">D42</text>
<text x="395.1" y="74.5">D47</text>
<text x="430.4" y="74.5">D52</text>
<text x="469.2" y="74.5">D57</text>
<text x="504.5" y="74.5">D62</text>
<text x="543.3" y="74.5">D67</text>
<text x="60" y="95.7">SW3</text>
<text x="98.8" y="95.7">SW8</text>
<text x="134.1" y="95.7">SW13</text>
<text x="172.9" y="95.7">SW18</text>
<text x="208.1" y="95.7">SW23</text>
<text x="246.9" y="95.7">SW28</text>
<text x="282.2" y="95.7">SW33</text>
<text x="321" y="95.7">SW38</text>
<text x="356.3" y="95.7">SW43</text>
<text x="395.1" y="95.7">SW48</text>
<text x="469.2" y="95.7">SW58</text>
<text x="504.5" y="95.7">SW63</text>
<text x="543.3" y="95.7">SW68</text>
<text x="60" y="102.8">D3</text>
<text x="98.8" y="102.8">D8</text>
<text x="134.1" y="102.8">D13</text>
<text x="172.9" y="102.8">D18</text>
<text x="208.1" y="102.8">D23</text>
<text x="246.9" y="102.8">D28</text>
<text x="282.2" y="102.8">D33</text>
<text x="321" y="102.8">D38</text>
<text x="356.3" y="102.8">D43</text>
<text x="395.1" y="102.8">D48</text>
<text x="430.4" y="102.8">D53</text>
<text x="469.2" y="102.8">D58</text>
<text x="504.5" y="102.8">D63</text>
<text x="543.3" y="102.8">D68</text>
<text x="60" y="123.9">SW4</text>
<text x="98.8" y="123.9">SW9</text>
<text x="134.1" y="123.9">SW14</text>
<text x="172.9" y="123.9">SW19</text>
<text x="208.1" y="123.9">SW24</text>
<text x="246.9" y="123.9">SW29</text>
<text x="282.2" y="123.9">SW34</text>
<text x="321" y="123.9">SW39</text>
<text x="356.3" y="123.9">SW44</text>
<text x="395.1" y="123.9">SW49</text>
<text x="430.4" y="123.9">SW54</text>
<text x="469.2" y="123.9">SW59</text>
<text x="504.5" y="123.9">SW64</text>
<text x="543.3" y="123.9">SW69</text>
<text x="60" y="131">D4</text>
<text x="98.8" y="131">D9</text>
<text x="134.1" y="131">D14</text>
<text x="172.9" y="131">D19</text>
<text x="208.1" y="131">D24</text>
<text x="246.9" y="131">D29</text>
<text x="282.2" y="131">D34</text>
<text x="321" y="131">D39</text>
<text x="356.3" y="131">D44</text>
<text x="395.1" y="131">D49</text>
<text x="430.4" y="131">D54</text>
<text x="469.2" y="131">D59</text>
<text x="504.5" y="131">D64</text>
<text x="543.3" y="131">D69</text>
<text x="60" y="152.2">SW5</text>
<text x="98.8" y="152.2">SW10</text>
<text x="134.1" y="152.2">SW15</text>
<text x="172.9" y="152.2">SW20</text>
<text x="208.1" y="152.2">SW25</text>
<text x="246.9" y="152.2">SW30</text>
<text x="282.2" y="152.2">SW35</text>
<text x="321" y="152.2">SW40</text>
<text x="356.3" y="152.2">SW45</text>
<text x="395.1" y="152.2">SW50</text>
<text x="430.4" y="152.2">SW55</text>
<text x="469.2" y="152.2">SW60</text>
<text x="504.5" y="152.2">SW65</text>
<text x="60" y="159.2">D5</text>
<text x="98.8" y="159.2">D10</text>
<text x="134.1" y="159.2">D15</text>
<text x="172.9" y="159.2">D20</text>
<text x="208.1" y="159.2">D25</text>
<text x="246.9" y="159.2">D30</text>
<text x="282.2" y="159.2">D35</text>
<text x="321" y="159.2">D40</text>
<text x="356.3" y="159.2">D45</text>
<text x="395.1" y="159.2">D50</text>
<text x="430.4" y="159.2">D55</text>
<text x="469.2" y="159.2">D60</text>
<text x="504.5" y="159.2">D65</text>
<text x="69.9" y="202.4">S1</text>
<text x="69.9" y="205.6">ARROW/MOUSE</text>
<text x="37" y="224.5">D70</text>
</g>
<g font-size="3.2" fill="#8d2323">
<text x="53.6" y="213.5">D</text>
<text x="53.9" y="210">A</text>
<text x="59.3" y="214.9">DOWN</text>
<text x="59.3" y="211.4">UP</text>
<text x="75" y="214.9">RIGHT</text>
<text x="77.8" y="211.4">LEFT</text>
<text x="88.5" y="210">C</text>
<text x="88.5" y="213.5">B</text>
<text x="48.8" y="217.1">GND</text>
<text x="59.3" y="218.5">GND</text>
<text x="76.8" y="218.5">CENT</text>
<text x="88.5" y="217.1">CTR</text>
</g>
</svg>
